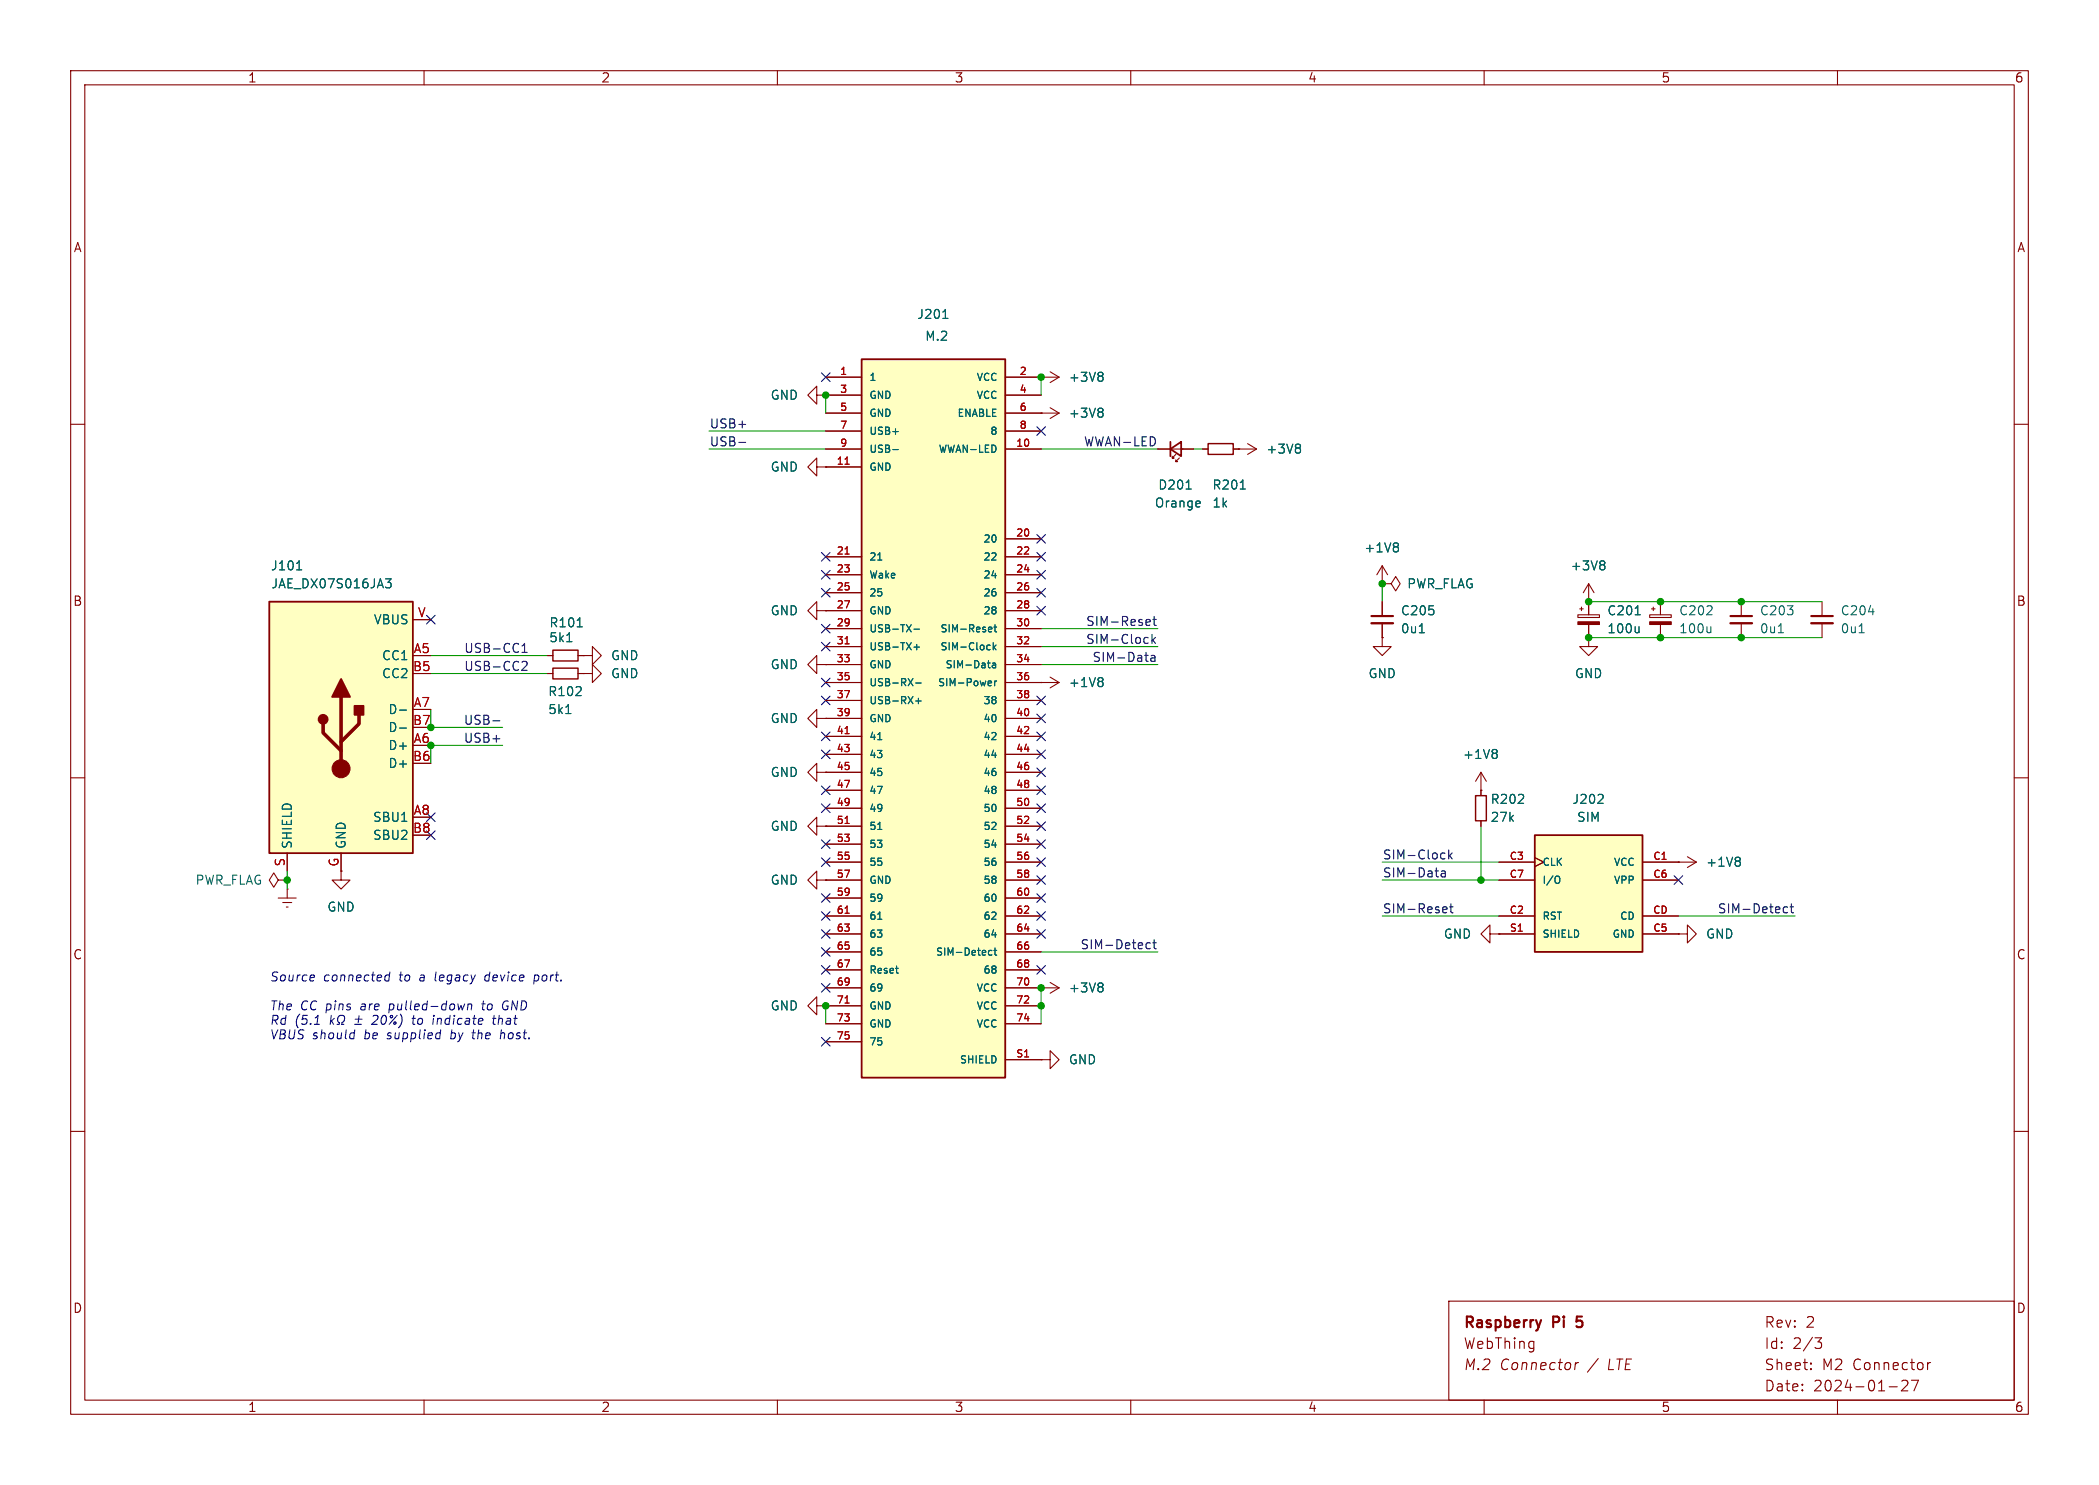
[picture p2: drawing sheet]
<svg xmlns="http://www.w3.org/2000/svg" width="297mm" height="210mm" viewBox="0 0 297 210" stroke-linecap="round" stroke-linejoin="round" font-family="sans-serif">
<g fill="none" stroke="#840000" stroke-width=".15">
<path d="M10 10h277v190h-277zM12 12h273v186h-273zM60 10v2M110 10v2M160 10v2M210 10v2M260 10v2M10 60h2M147.3 53.3h.1M147.3 53.3h2.6M148.6 52.6l1.3 .7M149.9 53.3l-1.3 .8"/>
<path d="M285 60h2M10 110h2M115.6 101.6v-1.3l-1.3 1.3 1.3 1.3v-1.3h1.2M116.8 101.6h.1M285 110h2M10 160h2M285 160h2M60 198v2M110 198v2M160 198v2M205 184h80v14h-80zM210 198v2"/>
<path d="M222.9 192.7l-.1 1M223.4 192.7l-.3 .1-.2 .2M256.2 193.6h.1l-.1 .1M256.2 193.6v.1M256.2 192.8v.1M256.2 192.8h.1l-.1 .1M256.8 189.2h.9l-.5 .6a.41 .41 0 0 1 .5 .2v.4l-.1 .2-.6 .1M260 198v2M267.3 196.1h1.2M269.1 195.3l.2-.1 .5 .1a.41 .41 0 0 1 .1 .5l-.9 .9h1M270.5 195.2h1l-.7 1.5M272.7 192.7v1"/>
<path d="M273.2 192.7l-.3 .1-.2 .2"/>
</g>
<path d="M218.1 186.7l-.4 1M223.1 187.5v.1M223.1 186.2v.7v-.1" fill="none" stroke="#840000" stroke-width=".3"/>
<path d="M155.8 52.6l.3 .3-.3 .3 .3 .2v.3l-.3 .2" fill="none" stroke="#006464" stroke-width=".15"/>
<path d="M217.2 118.1h15.2v16.5h-15.2z" fill="#ffffc2"/>
<path d="M165.6 63.5l1.5-1v2zM165.6 62.5v2M217.2 118.1h15.2v16.5h-15.2z" fill="none" stroke="#840000" stroke-width=".25"/>
<g fill="none" stroke="#840000" stroke-width=".15">
<path d="M163.8 63.5h5.1M166.4 64.3l-.5 .5h.2h-.2v-.3M166.9 64.8l-.5 .5h.2h-.2v-.3M170.2 63.5h.7M174.5 63.5h3.3M175.3 63.5h.1M176.5 62.7l1.3 .8M177.8 63.5l-1.3 .8M77.5 92.7h.7M81.8 92.7h.7M147.3 96.5h.1M147.3 96.5h2.6"/>
<path d="M148.6 95.8l1.3 .7M149.9 96.5l-1.3 .8M195.6 90.2v1.2h1.2l-1.2 1.3-1.3-1.3h1.3M195.6 90.2h.1M195.6 82.6h1.2l.7-1.1 .6 1.1-.6 1-.7-1M195.6 82.6h.1M195.6 80l-.8 1.3M195.6 80v2.6M195.6 85.1v2M195.6 88.1v2.1M195.6 80l.7 1.3M233.4 86.9h3.1v.4h-3.1z"/>
<path d="M233.7 86.1h.5M233.9 85.9v.5M234.9 85.1v1.8M234.9 88.3v1.9M209.5 111.8v.7M209.5 116.1v.7M147.3 139.7h.1M147.3 139.7h2.6M148.6 138.9l1.3 .8M149.9 139.7l-1.3 .8M212.1 121.9h5.1M212.1 129.5h5.1"/>
<path d="M212.1 132.1h5.1M212.1 124.5h5.1M217.2 121.3l1.2 .6-1.2 .7M232.4 121.9h5.1M232.4 129.5h5.1M232.4 132.1h5.1M232.4 124.5h5.1"/>
</g>
<g fill="none" stroke="#006464" stroke-width=".15">
<path d="M167.8 69.2h.8M169.6 70.9h.2v.3l-.6 .1M169.8 71.6l-.2 .1M175.5 69.2h.7M183.8 62.8l.2 .3-.2 .3 .2 .2v.2l-.2 .3M197.6 76.8l.3 .2-.3 .3 .3 .3v.2l-.3 .2M80.2 90.7h.7M81.7 88.6h.7M155.8 95.8l.3 .3-.3 .3 .3 .2v.3l-.3 .2M200.8 89.5h.8M242.1 88.6v.9M242.1 89.4l-.2 .1"/>
<path d="M226.7 112.4l.1 .2v.3l-.7 .7h.7M155.8 139l.3 .3-.3 .3 .3 .2v.2l-.3 .3M220.5 123.9l.1 .1a.65 .65 0 0 1-.1 .9"/>
</g>
<path d="M170.9 62.7h3.6v1.6h-3.6zM78.2 91.9h3.6v1.6h-3.6zM208.8 112.5h1.5v3.6h-1.5z" fill="none" stroke="#840000" stroke-width=".2"/>
<path d="M233.4 87.9h3.1v.4h-3.1z" fill="#840000" stroke="#840000" stroke-width=".15"/>
<path d="M194.1 88.1h3" fill="none" stroke="#840000" stroke-width=".33"/>
<path d="M194.1 87.1h3" fill="none" stroke="#840000" stroke-width=".3"/>
<path d="M38.1 85.1h20.3v35.6h-20.3z" fill="#ffffc2"/>
<path d="M38.1 85.1h20.3v35.6h-20.3z" fill="none" stroke="#840000" stroke-width=".25"/>
<g fill="#840000" stroke="#840000" stroke-width=".25">
<path d="M48.3 96l1.2 2.6h-2.5z"/>
<path d="M50.2 99.8h1.2v1.3h-1.2z"/>
<circle cx="45.7" cy="101.7" r=".63"/>
</g>
<g fill="#840000" stroke="#840000" stroke-width=".15">
<path d="M223.3 87.9h3v.4h-3z"/>
<circle cx="48.3" cy="108.7" r="1.27"/>
</g>
<path d="M48.3 98.6v10.1M45.7 102.4v1.2l2.6 2.6M50.8 101.1v1.3l-2.5 2.5" fill="none" stroke="#840000" stroke-width=".51"/>
<g fill="none" stroke="#006464" stroke-width=".15">
<path d="M155.8 57.7l.3 .3-.3 .3 .3 .2v.3l-.3 .2M226.8 79.3l.3 .3-.3 .3 .3 .2v.2l-.3 .3M42 80.6h.7M54.5 81.9h.8l-.4 .4 .4 .2v.5l-.2 .1h-.5M231.4 86.9h.7M231.9 88.6v.9M231.9 89.4l-.2 .1M251.6 89.5h.8M263.1 89.5h.7M264.4 86.5h.8M56.5 100.4h1M56.5 103h1"/>
<path d="M80.1 100.9h.7M211.6 106l.2 .2-.2 .3 .2 .3v.2l-.2 .3M246 121.2l.2 .3-.2 .3 .2 .2v.3l-.2 .2"/>
</g>
<g fill="none" stroke="#840000" stroke-width=".15">
<path d="M115.6 55.9v-1.3l-1.3 1.3 1.3 1.3v-1.3h1.2M116.8 55.9h.1M147.3 58.4h.1M147.3 58.4h2.6M148.6 57.7l1.3 .7M149.9 58.4l-1.3 .8M115.6 66v-1.2l-1.3 1.2 1.3 1.3v-1.3h1.2M116.8 66h.1M58.4 87.6h2.6M77.5 95.3h.7M81.8 95.3h.7M82.5 95.3h1.3v-1.3l1.3 1.3-1.3 1.2v-1.2"/>
<path d="M82.5 95.3h.1M82.5 92.7h1.3v-1.3l1.3 1.3-1.3 1.3v-1.3M82.5 92.7h.1M115.6 94v-1.3l-1.3 1.3 1.3 1.3v-1.3h1.2M115.6 86.4v-1.3l-1.3 1.3 1.3 1.2v-1.2h1.2M116.8 94h.1M116.8 86.4h.1M223.3 86.9h3v.4h-3zM223.5 86.1h.5M223.8 85.9v.5M224.8 90.2v1.2h1.3l-1.3 1.3-1.3-1.3h1.3M224.8 90.2h.1"/>
<path d="M224.8 85.1h.1M224.8 82.6v4.3M224.8 88.3v1.9M224.8 82.6l-.8 1.2M224.8 82.6l.8 1.2M246.4 85.1v2M246.4 88.1v2.1M257.8 85.1v2M257.8 88.1v2.1M115.6 109.2v-1.2l-1.3 1.2 1.3 1.3v-1.3h1.2M115.6 116.8v-1.2l-1.3 1.2 1.3 1.3v-1.3h1.2M116.8 109.2h.1"/>
<path d="M116.8 116.8h.1M209.5 111.8h.1M209.5 109.2l-.7 1.3M209.5 109.2v2.6M209.5 109.2l.8 1.3M39.4 124.5l-.7-1.1-.6 1.1 .6 1 .7-1h1.2M39.4 127h2.5M40 127.6h1.3M40.5 128.3h.3M40.6 124.5h.1M40.6 125.7h.1M40.6 120.7v2.5"/>
<path d="M40.6 125.7v1.3M48.3 120.7v3.8h1.2l-1.2 1.2-1.3-1.2h1.3M210.8 132.1v-1.3l-1.3 1.3 1.3 1.3v-1.3h1.3M212.1 132.1h.1M237.5 132.1h1.3v-1.3l1.2 1.3-1.2 1.3v-1.3M237.5 132.1h.1M237.5 121.9h.1M237.5 121.9h2.5M238.8 121.2l1.2 .7M240 121.9l-1.2 .8M147.3 149.9h1.3v-1.3l1.3 1.3-1.3 1.2v-1.2M147.3 149.9h.1"/>
</g>
<path d="M78.2 94.5h3.6v1.5h-3.6z" fill="none" stroke="#840000" stroke-width=".2"/>
<path d="M244.9 88.1h3M256.3 88.1h3" fill="none" stroke="#840000" stroke-width=".33"/>
<path d="M244.9 87.1h3M256.3 87.1h3" fill="none" stroke="#840000" stroke-width=".3"/>
<path d="M121.9 50.8h20.3v101.6h-20.3z" fill="#ffffc2"/>
<path d="M121.9 50.8h20.3v101.6h-20.3z" fill="none" stroke="#840000" stroke-width=".25"/>
<g fill="none" stroke="#840000" stroke-width=".15">
<path d="M116.8 55.9h.1M116.8 53.3h5.1M116.8 55.9h5.1M116.8 58.4h5.1M142.2 53.3h5.1M142.2 55.9h5.1M142.2 58.4h5.1M147.3 53.3h.1M147.3 58.4h.1M116.8 66h.1M116.8 78.7h5.1M116.8 61h5.1"/>
<path d="M116.8 63.5h5.1M116.8 66h5.1M142.2 76.2h5.1M142.2 78.7h5.1M142.2 61h5.1M142.2 63.5h5.1M163.8 63.5h1.8M167.1 63.5h1.8M170.2 63.5h.7M174.5 63.5h.8M175.3 63.5h.1M58.4 87.6h2.6"/>
<path d="M77.5 95.3h.7M77.5 92.7h.7M81.8 95.3h.7M81.8 92.7h.7M82.5 92.7h.1M82.5 95.3h.1M116.8 86.4h.1M116.8 94h.1M116.8 81.3h5.1M116.8 83.8h5.1M116.8 86.4h5.1M116.8 99.1h5.1"/>
<path d="M116.8 88.9h5.1M116.8 91.4h5.1M116.8 94h5.1M116.8 96.5h5.1M142.2 81.3h5.1M142.2 83.8h5.1M142.2 86.4h5.1M142.2 99.1h5.1M142.2 88.9h5.1M142.2 91.4h5.1M142.2 94h5.1M142.2 96.5h5.1"/>
<path d="M147.3 96.5h.1M195.6 90.2h.1M195.6 82.6h.1M195.6 85.1v2M195.6 88.1v2.1M224.8 90.2h.1M224.8 85.1h.1M224.8 85.1v1.8M224.8 88.3v1.9M116.8 109.2h.1M116.8 116.8h.1M116.8 101.6h.1"/>
<path d="M116.8 101.6h5.1M116.8 104.1h5.1M116.8 106.7h5.1M116.8 109.2h5.1M116.8 111.8h5.1M116.8 114.3h5.1M116.8 116.8h5.1M116.8 119.4h5.1M142.2 101.6h5.1M142.2 104.1h5.1M142.2 106.7h5.1M142.2 109.2h5.1"/>
<path d="M142.2 111.8h5.1M142.2 114.3h5.1M142.2 116.8h5.1M142.2 119.4h5.1M209.5 111.8h.1M209.5 111.8v.7M209.5 116.1v.7M40.6 120.7v2.5M48.3 120.7v2.5M115.6 124.5v-1.3l-1.3 1.3 1.3 1.2v-1.2h1.2M116.8 124.5h.1M116.8 121.9h5.1"/>
<path d="M116.8 124.5h5.1M116.8 127h5.1M116.8 129.5h5.1M116.8 132.1h5.1M116.8 134.6h5.1M116.8 139.7h5.1M116.8 137.2h5.1M142.2 121.9h5.1M142.2 124.5h5.1M142.2 127h5.1M142.2 129.5h5.1M142.2 132.1h5.1"/>
<path d="M142.2 134.6h5.1M142.2 139.7h5.1M142.2 137.2h5.1M147.3 139.7h.1M212.1 132.1h.1M212.1 121.9h5.1M212.1 124.5h5.1M212.1 129.5h5.1M212.1 132.1h5.1M217.2 121.3l1.2 .6-1.2 .7M232.4 121.9h5.1M232.4 124.5h5.1"/>
<path d="M232.4 129.5h5.1M232.4 132.1h5.1M237.5 132.1h.1M237.5 121.9h.1M115.6 142.2v-1.2l-1.3 1.2 1.3 1.3v-1.3h1.2M116.8 142.2h.1M116.8 147.3h5.1M116.8 142.2h5.1M116.8 144.8h5.1M142.2 149.9h5.1M142.2 142.2h5.1M142.2 144.8h5.1"/>
<path d="M147.3 149.9h.1"/>
</g>
<g fill="none" stroke="#006464" stroke-width=".15">
<path d="M133.4 45h.7M155.8 52.6l.3 .3-.3 .3 .3 .2v.3l-.3 .2M155.8 57.7l.3 .3-.3 .3 .3 .2v.3l-.3 .2M124.2 79.2h.6M126.3 63.6h.8M167.8 69.2h.8M169.6 70.9h.2v.3l-.6 .1M169.8 71.6l-.2 .1M175.5 69.2h.7M183.8 62.8l.2 .3-.2 .3 .2 .2v.2l-.2 .3M197.6 76.8l.3 .2-.3 .3 .3 .3v.2l-.3 .2M226.8 79.3l.3 .3-.3 .3 .3 .2v.2l-.3 .3"/>
<path d="M42 80.6h.7M54.5 81.9h.8l-.4 .4 .4 .2v.5l-.2 .1h-.5M80.2 90.7h.7M81.7 88.6h.7M129.3 89h.8M129.3 91.5h.8M129.6 96.6h.7M129.6 99.1h.7M129.7 91.1v.8M130 98.7v.8M139.7 93.8h.4M139.8 91.2l.3 .1"/>
<path d="M140 96.3l.3 .1v.1l-.5 .1M140 88.7h.3v.2l-.4 .1M140 94.4h.1M140.1 91.9h-.3M140.3 96.9l-.3 .1M140.3 89.3l-.3 .1M140.4 93.8h.4l.1 .6M140.5 90.9v1M140.6 88.7h.4M140.6 91.5l.3 .4M140.7 96.3v.7M140.8 88.3v.9l.2 .2"/>
<path d="M140.9 94l-.4 .1-.1 .1 .1 .2h.4M140.9 91.2l-.4 .4M141 96.3l-.3 .2M155.8 95.8l.3 .3-.3 .3 .3 .2v.3l-.3 .2M200.8 89.5h.8M231.4 86.9h.7M231.9 88.6v.9M231.9 89.4l-.2 .1M56.5 100.4h1M56.5 103h1M80.1 100.9h.7M124.2 104.6h.6"/>
<path d="M124.2 117.3h.6M211.6 106l.2 .2-.2 .3 .2 .3v.2l-.2 .3M226.7 112.4l.1 .2v.3l-.7 .7h.7M124.2 130h.6M126.7 136.9h.4M127 137.6h.1M140.3 134.5l-.2-.1-.2 .2 .1 .4h.3M140.6 134.4h.4M140.8 134.1v.8l.2 .2M155.8 139l.3 .3-.3 .3 .3 .2v.2l-.3 .3M220.5 123.9l.1 .1a.65 .65 0 0 1-.1 .9M246 121.2l.2 .3-.2 .3 .2 .2v.3l-.2 .2"/>
</g>
<path d="M119.6 78.4h.6M119.6 65.7h.6M119.6 91.1h.6M119.6 103.8h.6M119.6 116.5h.6M119.6 129.2h.6M119.6 141.9h.6" fill="none" stroke="#a90000" stroke-width=".15"/>
<g fill="none" stroke="#0f0f0f" stroke-width=".15">
<path d="M104.5 62.6h1M73.9 93.7l.1-.2h.3l.2 .2 .1 .2-.1 .2-.7 .7h.8M73.9 92.3h.7M73.9 91.4l.3-.4v1.3M162.3 87.6l.4 .1 .1 .2-.6 .1M162.3 90.1l.2 .1M162.5 90.9l-.2 .1M162.7 88.4l-.4 .1M162.9 92.7h.5v.8M163 89.7v1.3M163.1 87.6h.5M163.1 90.5l.4 .5"/>
<path d="M163.3 87.2v1.1l.1 .1 .2 .1M163.4 93h-.4a.25 .25 0 0 0-.2 .3 .25 .25 0 0 0 .2 .2h.4M163.5 90.1l-.5 .5M69.7 101.9h1M162.2 134l.2 .2 .4-.1M162.8 133.4l-.4-.1-.2 .1M163.1 133.3h.5M163.3 132.9v1.1l.1 .1 .2 .1M204 123.2h.4l.1 .8M204.3 128.2l.4 .1 .1 .2-.7 .2M204.3 120.6l.1 .1M204.4 121.4l-.1 .1"/>
<path d="M204.5 123.5h-.4a.25 .25 0 0 0-.2 .3 .25 .25 0 0 0 .2 .2h.4M204.7 129l-.4 .1M205 120.2v1.3M205.1 128.2h.5M205.1 121l.4 .5M205.3 127.8v1.1l.1 .1 .2 .1M205.5 120.6l-.5 .5M252.4 129l.2 .1 .3-.1M252.9 128.3l-.3-.1-.2 .2M253.3 128.2h.5M253.5 127.8v1.1v.1l.3 .1"/>
</g>
<g fill="none" stroke="#0000c2" stroke-width=".15">
<path d="M39.3 137.5a.54 .54 0 0 0-.7 .1v.3l.6 .3-.1 .4a.54 .54 0 0 1-.7 .1M39.8 138l.2-.1 .3 .1v.5l-.1 .2h-.3l-.2-.1zM41 137.9l-.1 .8h.3l.2-.1M41.5 137.9l-.1 .8M42.1 137.9l-.1 .8M42.5 137.9h-.3l-.1 .2M43.4 137.9h-.1a.42 .42 0 0 0-.5 .2v.4l.1 .2h.4M43.9 138.3l.6-.1v-.3h-.5l-.2 .6 .2 .2h.4M54.6 137.9h.5M55 138.7h-.4M55.2 137.5l-.2 1.2M68.8 137.9l-.2 .2v.4l.2 .2"/>
<path d="M75.6 138.7h.3M75.7 137.9l-.2 1.3M76 137.9h-.3M46.9 143.6l-.2 1.3M46.9 144.4l.3 .5M47.3 144l-.5 .5M47.8 144v.3v.1l.2 .2v.3h-.3M48.8 144a.58 .58 0 0 1-.4 .6v.3h.3M50.2 144.9h.9M50.2 145.6l-.2 1.3M50.3 144.1h.9M50.8 143.7l-.1 .9"/>
<path d="M53 143.6l-.2 .1M53.3 143.6l.2 .2-.1 .3-.8 .8h.8M54.3 143.6a.82 .82 0 0 0-.1 1.3 .75 .75 0 0 0 .2-1.3M55.8 144.6h.2v.2h-.3zM56.2 143.6l-1.1 1.3M56.9 144v.5l-.4 .8M58.3 144h.5M58.6 143.6l-.2 1.1 .1 .1 .2 .1M61.3 144l-.1 .9M65.8 142l-.4 .8M66.2 142.1l.2-.1h.3v.8M66.2 142l-.1 .8"/>
<path d="M66.8 146.1h.5M67 145.6l-.1 1.1v.1l.3 .1M68.2 142h.5M68.4 141.5l-.1 1.1v.2h.3M69.7 144h.5M69.9 143.6l-.1 1.1v.1l.3 .1M70.9 145.6l-.1 1.3M71.3 146.1l-.4 .1M71.6 141.5a.7 .7 0 0 0-.5 .6 .7 .7 0 0 0 .4 .7h.1"/>
</g>
<g fill="none" stroke="#009600" stroke-width=".15">
<path d="M116.8 55.9v2.5M147.3 53.3v2.6M100.3 63.5h16.5M100.3 61h16.5M147.3 63.5h16.5M168.9 63.5h1.3M61 92.7h16.5M61 95.3h16.5M147.3 88.9h16.5M147.3 91.4h16.5M147.3 94h16.5M195.6 82.6v2.5"/>
<path d="M224.8 90.2h33M224.8 85.1h33M61 100.3v2.6h10.1M71.1 105.4h-10.1v2.6M209.5 116.8v7.7M40.6 123.2v2.5M147.3 139.7v5.1M147.3 134.6h16.5M195.6 124.5h16.5M195.6 129.5h16.5M195.6 121.9h16.5M237.5 129.5h16.5"/>
<path d="M116.8 142.2v2.6"/>
</g>
<g fill="none" stroke="#000084" stroke-width=".15">
<path d="M116.2 52.7l1.2 1.2M117.4 52.7l-1.2 1.2M116.2 78.1l1.2 1.2M117.4 78.1l-1.2 1.2M146.7 60.4l1.2 1.2M146.7 75.6l1.2 1.2M146.7 78.1l1.2 1.2M147.9 60.4l-1.2 1.2M147.9 75.6l-1.2 1.2M147.9 78.1l-1.2 1.2M60.4 87l1.2 1.2M61.6 87l-1.2 1.2"/>
<path d="M116.2 95.9l1.2 1.2M116.2 98.5l1.2 1.2M116.2 90.8l1.2 1.2M116.2 88.3l1.2 1.2M116.2 80.7l1.2 1.2M116.2 83.2l1.2 1.2M117.4 95.9l-1.2 1.2M117.4 98.5l-1.2 1.2M117.4 90.8l-1.2 1.2M117.4 88.3l-1.2 1.2M117.4 80.7l-1.2 1.2M117.4 83.2l-1.2 1.2"/>
<path d="M146.7 85.8l1.2 1.2M146.7 98.5l1.2 1.2M146.7 80.7l1.2 1.2M146.7 83.2l1.2 1.2M147.9 98.5l-1.2 1.2M147.9 80.7l-1.2 1.2M147.9 85.8l-1.2 1.2M147.9 83.2l-1.2 1.2M60.4 117.5l1.2 1.2M60.4 115l1.2 1.2M61.6 117.5l-1.2 1.2M61.6 115l-1.2 1.2"/>
<path d="M116.2 103.5l1.2 1.2M116.2 106.1l1.2 1.2M116.2 111.2l1.2 1.2M116.2 118.8l1.2 1.2M116.2 113.7l1.2 1.2M117.4 103.5l-1.2 1.2M117.4 106.1l-1.2 1.2M117.4 111.2l-1.2 1.2M117.4 118.8l-1.2 1.2M117.4 113.7l-1.2 1.2M146.7 101l1.2 1.2M146.7 103.5l1.2 1.2"/>
<path d="M146.7 118.8l1.2 1.2M146.7 106.1l1.2 1.2M146.7 108.6l1.2 1.2M146.7 111.2l1.2 1.2M146.7 116.2l1.2 1.2M146.7 113.7l1.2 1.2M147.9 116.2l-1.2 1.2M147.9 108.6l-1.2 1.2M147.9 101l-1.2 1.2M147.9 106.1l-1.2 1.2M147.9 103.5l-1.2 1.2M147.9 118.8l-1.2 1.2"/>
<path d="M147.9 111.2l-1.2 1.2M147.9 113.7l-1.2 1.2M116.2 139.1l1.2 1.2M116.2 126.4l1.2 1.2M116.2 128.9l1.2 1.2M116.2 134l1.2 1.2M116.2 131.5l1.2 1.2M116.2 136.6l1.2 1.2M116.2 121.3l1.2 1.2M117.4 139.1l-1.2 1.2M117.4 126.4l-1.2 1.2M117.4 128.9l-1.2 1.2"/>
<path d="M117.4 134l-1.2 1.2M117.4 131.5l-1.2 1.2M117.4 136.6l-1.2 1.2M117.4 121.3l-1.2 1.2M146.7 136.6l1.2 1.2M146.7 121.3l1.2 1.2M146.7 126.4l1.2 1.2M146.7 123.9l1.2 1.2M146.7 131.5l1.2 1.2M146.7 128.9l1.2 1.2M147.9 136.6l-1.2 1.2M147.9 121.3l-1.2 1.2"/>
<path d="M147.9 126.4l-1.2 1.2M147.9 123.9l-1.2 1.2M147.9 131.5l-1.2 1.2M147.9 128.9l-1.2 1.2M236.9 123.9l1.2 1.2M238.1 123.9l-1.2 1.2M116.2 146.7l1.2 1.2M117.4 146.7l-1.2 1.2"/>
</g>
<g fill="#009600" stroke="#009600" stroke-width=".15">
<circle cx="209.5" cy="124.5" r=".46"/>
<circle cx="234.9" cy="85.1" r=".46"/>
<circle cx="246.4" cy="85.1" r=".46"/>
<circle cx="195.6" cy="82.6" r=".46"/>
<circle cx="246.4" cy="90.2" r=".46"/>
<circle cx="234.9" cy="90.2" r=".46"/>
<circle cx="224.8" cy="85.1" r=".46"/>
<circle cx="224.8" cy="90.2" r=".46"/>
<circle cx="116.8" cy="55.9" r=".46"/>
<circle cx="147.3" cy="53.3" r=".46"/>
<circle cx="116.8" cy="142.2" r=".46"/>
<circle cx="61" cy="105.4" r=".46"/>
<circle cx="61" cy="102.9" r=".46"/>
<circle cx="40.6" cy="124.5" r=".46"/>
<circle cx="147.3" cy="142.2" r=".46"/>
<circle cx="147.3" cy="139.7" r=".46"/>
</g>
<g font-size="2.1" fill="#840000">
<text x="207" y="188.2">Raspberry</text>
<text x="207" y="191">WebThing</text>
<text x="219.8" y="188.2">Pi</text>
<text x="223.8" y="188.2">5</text>
<text x="249.6" y="188">Rev:</text>
<text x="249.6" y="191">Id:</text>
<text x="253.7" y="191">2/3</text>
<text x="255.5" y="188">2</text>
<text x="207" y="194">M.2</text>
<text x="212.2" y="194">Connector</text>
<text x="224.7" y="194">/</text>
<text x="227.6" y="194">LTE</text>
<text x="249.6" y="197">Date:</text>
<text x="249.6" y="194">Sheet:</text>
<text x="256.6" y="197">2024-01-27</text>
<text x="257.8" y="194">M2</text>
<text x="262.2" y="194">Connector</text>
</g>
<g font-size="1.8" fill="#840000">
<text x="35" y="11.9">1</text>
<text x="85" y="11.9">2</text>
<text x="135" y="11.9">3</text>
<text x="185" y="11.9">4</text>
<text x="235" y="11.9">5</text>
<text x="285" y="11.9">6</text>
<text x="10.3" y="35.9">A</text>
<text x="285.3" y="35.9">A</text>
<text x="10.3" y="85.9">B</text>
<text x="285.3" y="85.9">B</text>
<text x="48" y="122.7" transform="rotate(-90 48 122.7)">G</text>
<text x="10.3" y="135.9">C</text>
<text x="285.3" y="135.9">C</text>
<text x="10.3" y="185.9">D</text>
<text x="285.3" y="185.9">D</text>
<text x="35" y="199.9">1</text>
<text x="85" y="199.9">2</text>
<text x="135" y="199.9">3</text>
<text x="185" y="199.9">4</text>
<text x="235" y="199.9">5</text>
<text x="285" y="199.9">6</text>
</g>
<g font-size="1.8" fill="#006464">
<text x="129.7" y="45.3">J201</text>
<text x="130.8" y="48.4">M.2</text>
<text x="108.9" y="56.7">GND</text>
<text x="151.1" y="54.2">+3V8</text>
<text x="151.1" y="59.3">+3V8</text>
<text x="179.1" y="64.4">+3V8</text>
<text x="108.9" y="66.9">GND</text>
<text x="163.3" y="72">Orange</text>
<text x="163.8" y="69.4">D201</text>
<text x="171.5" y="69.4">R201</text>
<text x="171.5" y="72">1k</text>
<text x="38.2" y="80.9">J101</text>
<text x="38.3" y="83.4">JAE_DX07S016JA3</text>
<text x="192.9" y="78.3">+1V8</text>
<text x="199" y="83.4">PWR_FLAG</text>
<text x="222.1" y="80.9">+3V8</text>
<text x="52.8" y="88.5">VBUS</text>
<text x="77.6" y="88.9">R101</text>
<text x="108.9" y="87.2">GND</text>
<text x="198.1" y="87.2">C205</text>
<text x="198.1" y="89.8">0u1</text>
<text x="227.3" y="87.2">C201</text>
<text x="227.3" y="89.8">100u</text>
<text x="237.5" y="87.2">C202</text>
<text x="237.5" y="89.8">100u</text>
<text x="248.9" y="87.2">C203</text>
<text x="248.9" y="89.8">0u1</text>
<text x="260.4" y="87.2">C204</text>
<text x="260.4" y="89.8">0u1</text>
<text x="54" y="93.6">CC1</text>
<text x="77.6" y="91">5k1</text>
<text x="86.4" y="93.6">GND</text>
<text x="108.9" y="94.8">GND</text>
<text x="54" y="96.1">CC2</text>
<text x="54.9" y="101.2">D-</text>
<text x="77.5" y="98.7">R102</text>
<text x="77.5" y="101.2">5k1</text>
<text x="86.4" y="96.1">GND</text>
<text x="151.1" y="97.4">+1V8</text>
<text x="193.5" y="96.1">GND</text>
<text x="222.8" y="96.1">GND</text>
<text x="54.9" y="106.3">D+</text>
<text x="54.9" y="103.7">D-</text>
<text x="108.9" y="102.5">GND</text>
<text x="206.9" y="107.5">+1V8</text>
<text x="54.9" y="108.8">D+</text>
<text x="108.9" y="110.1">GND</text>
<text x="210.8" y="113.9">R202</text>
<text x="222.4" y="113.9">J202</text>
<text x="52.7" y="116.4">SBU1</text>
<text x="52.7" y="119">SBU2</text>
<text x="108.9" y="117.7">GND</text>
<text x="210.8" y="116.4">27k</text>
<text x="223.1" y="116.4">SIM</text>
<text x="27.6" y="125.3">PWR_FLAG</text>
<text x="41.5" y="120.1" transform="rotate(-90 41.5 120.1)">SHIELD</text>
<text x="49.1" y="120.1" transform="rotate(-90 49.1 120.1)">GND</text>
<text x="108.9" y="125.3">GND</text>
<text x="241.3" y="122.8">+1V8</text>
<text x="46.2" y="129.1">GND</text>
<text x="204.2" y="132.9">GND</text>
<text x="241.3" y="132.9">GND</text>
<text x="108.9" y="143.1">GND</text>
<text x="151.1" y="140.6">+3V8</text>
<text x="151.1" y="150.7">GND</text>
</g>
<g font-size="1.8" fill="#0f0f0f">
<text x="100.3" y="63.2">USB-</text>
<text x="100.3" y="60.7">USB+</text>
<text x="153.3" y="63.2">WWAN-LED</text>
<text x="153.6" y="88.6">SIM-Reset</text>
<text x="65.6" y="95">USB-CC2</text>
<text x="65.6" y="92.4">USB-CC1</text>
<text x="153.6" y="91.2">SIM-Clock</text>
<text x="154.5" y="93.7">SIM-Data</text>
<text x="65.5" y="102.6">USB-</text>
<text x="65.5" y="105.1">USB+</text>
<text x="195.6" y="121.6">SIM-Clock</text>
<text x="195.6" y="124.2">SIM-Data</text>
<text x="195.6" y="129.3">SIM-Reset</text>
<text x="243" y="129.3">SIM-Detect</text>
<text x="152.8" y="134.3">SIM-Detect</text>
</g>
<g font-size="1.8" fill="#a90000">
<text x="59" y="87.4">V</text>
<text x="58.3" y="95">B5</text>
<text x="58.4" y="92.5">A5</text>
<text x="58.4" y="100.1">A7</text>
<text x="58.3" y="107.7">B6</text>
<text x="58.3" y="102.6">B7</text>
<text x="58.4" y="105.2">A6</text>
<text x="58.3" y="117.9">B8</text>
<text x="58.4" y="115.3">A8</text>
<text x="40.4" y="122.6" transform="rotate(-90 40.4 122.6)">S</text>
</g>
<g font-size="1.8" fill="#0000c2">
<text x="38.1" y="143">The</text>
<text x="42.5" y="143">CC pins</text>
<text x="45.7" y="138.9">connected</text>
<text x="51.3" y="143">are</text>
<text x="55.5" y="143">pulled-down</text>
<text x="56.6" y="138.9">to</text>
<text x="59.6" y="138.9">a</text>
<text x="62" y="138.9">legacy</text>
<text x="68.9" y="143">to</text>
<text x="69.2" y="138.9">device</text>
<text x="71.9" y="143">GND</text>
<text x="76.4" y="138.9">port.</text>
<text x="38.1" y="145">Rd (5.1</text>
<text x="38.1" y="147.1">VBUS should</text>
<text x="51.6" y="147.1">be</text>
<text x="55" y="147.1">supplied</text>
<text x="59" y="145">to</text>
<text x="62.1" y="145">indicate</text>
<text x="64.2" y="147.1">by</text>
<text x="67.5" y="147.1">the</text>
<text x="70.8" y="145">that</text>
<text x="71.6" y="147.1">host.</text>
</g>
<g font-size="1.4" fill="#a90000">
<text x="118.8" y="53.1">1</text>
<text x="144.2" y="53.1">2</text>
<text x="118.8" y="55.6">3</text>
<text x="118.8" y="58.2">5</text>
<text x="144.2" y="55.6">4</text>
<text x="144.2" y="58.2">6</text>
<text x="118.3" y="65.8">11</text>
<text x="118.8" y="60.7">7</text>
<text x="118.8" y="63.2">9</text>
<text x="143.7" y="63.2">10</text>
<text x="144.2" y="60.7">8</text>
<text x="143.7" y="75.9">20</text>
<text x="118.3" y="78.5">21</text>
<text x="118.3" y="83.6">25</text>
<text x="118.3" y="81">23</text>
<text x="143.7" y="78.5">22</text>
<text x="143.7" y="81">24</text>
<text x="143.7" y="83.6">26</text>
<text x="118.3" y="86.1">27</text>
<text x="118.3" y="88.6">29</text>
<text x="143.7" y="86.1">28</text>
<text x="143.7" y="88.6">30</text>
<text x="118.3" y="91.2">31</text>
<text x="118.3" y="93.7">33</text>
<text x="143.7" y="91.2">32</text>
<text x="143.7" y="93.7">34</text>
<text x="118.3" y="96.3">35</text>
<text x="118.3" y="98.8">37</text>
<text x="118.3" y="101.3">39</text>
<text x="143.7" y="98.8">38</text>
<text x="143.7" y="101.3">40</text>
<text x="143.7" y="96.3">36</text>
<text x="118.3" y="103.9">41</text>
<text x="118.3" y="106.4">43</text>
<text x="143.7" y="103.9">42</text>
<text x="143.7" y="106.4">44</text>
<text x="118.3" y="109">45</text>
<text x="118.3" y="111.5">47</text>
<text x="143.7" y="109">46</text>
<text x="143.7" y="111.5">48</text>
<text x="118.3" y="114">49</text>
<text x="118.3" y="116.6">51</text>
<text x="118.3" y="119.1">53</text>
<text x="143.7" y="114">50</text>
<text x="143.7" y="116.6">52</text>
<text x="143.7" y="119.1">54</text>
<text x="118.3" y="121.7">55</text>
<text x="118.3" y="124.2">57</text>
<text x="143.7" y="121.7">56</text>
<text x="143.7" y="124.2">58</text>
<text x="213.5" y="124.2">C7</text>
<text x="213.5" y="121.7">C3</text>
<text x="233.8" y="121.7">C1</text>
<text x="233.8" y="124.2">C6</text>
<text x="118.3" y="126.7">59</text>
<text x="118.3" y="129.3">61</text>
<text x="118.3" y="131.8">63</text>
<text x="143.7" y="126.7">60</text>
<text x="143.7" y="129.3">62</text>
<text x="143.7" y="131.8">64</text>
<text x="213.5" y="129.3">C2</text>
<text x="213.5" y="131.8">S1</text>
<text x="233.8" y="129.3">CD</text>
<text x="233.8" y="131.8">C5</text>
<text x="118.3" y="134.4">65</text>
<text x="118.3" y="136.9">67</text>
<text x="143.7" y="134.4">66</text>
<text x="143.7" y="136.9">68</text>
<text x="118.3" y="139.4">69</text>
<text x="118.3" y="142">71</text>
<text x="143.7" y="139.4">70</text>
<text x="143.7" y="142">72</text>
<text x="118.3" y="147.1">75</text>
<text x="118.3" y="144.5">73</text>
<text x="143.7" y="149.6">S1</text>
<text x="143.7" y="144.5">74</text>
</g>
<g font-size="1.4" fill="#006464">
<text x="122.9" y="54.1">1</text>
<text x="122.9" y="56.6">GND</text>
<text x="122.9" y="59.2">GND</text>
<text x="135.4" y="59.2">ENABLE</text>
<text x="138.1" y="54.1">VCC</text>
<text x="138.1" y="56.6">VCC</text>
<text x="122.9" y="61.7">USB+</text>
<text x="122.9" y="64.2">USB-</text>
<text x="132.7" y="64.2">WWAN-LED</text>
<text x="140" y="61.7">8</text>
<text x="122.9" y="66.8">GND</text>
<text x="139" y="76.9">20</text>
<text x="122.9" y="79.5">21</text>
<text x="122.9" y="82">Wake</text>
<text x="139" y="79.5">22</text>
<text x="139" y="82">24</text>
<text x="122.9" y="84.6">25</text>
<text x="122.9" y="87.1">GND</text>
<text x="122.9" y="89.6">USB-TX-</text>
<text x="132.9" y="89.6">SIM-Reset</text>
<text x="139" y="84.6">26</text>
<text x="139" y="87.1">28</text>
<text x="122.9" y="92.2">USB-TX+</text>
<text x="122.9" y="94.7">GND</text>
<text x="132.9" y="92.2">SIM-Clock</text>
<text x="133.7" y="94.7">SIM-Data</text>
<text x="122.9" y="97.3">USB-RX-</text>
<text x="122.9" y="99.8">USB-RX+</text>
<text x="132.6" y="97.3">SIM-Power</text>
<text x="139" y="99.8">38</text>
<text x="122.9" y="104.9">41</text>
<text x="122.9" y="107.4">43</text>
<text x="122.9" y="102.3">GND</text>
<text x="139" y="102.3">40</text>
<text x="139" y="104.9">42</text>
<text x="139" y="107.4">44</text>
<text x="122.9" y="110">45</text>
<text x="122.9" y="112.5">47</text>
<text x="139" y="110">46</text>
<text x="139" y="112.5">48</text>
<text x="122.9" y="115">49</text>
<text x="122.9" y="117.6">51</text>
<text x="139" y="115">50</text>
<text x="139" y="117.6">52</text>
<text x="122.9" y="120.1">53</text>
<text x="122.9" y="122.7">55</text>
<text x="122.9" y="125.2">GND</text>
<text x="139" y="120.1">54</text>
<text x="139" y="122.7">56</text>
<text x="139" y="125.2">58</text>
<text x="218.2" y="125.2">I/O</text>
<text x="218.2" y="122.7">CLK</text>
<text x="228.2" y="122.7">VCC</text>
<text x="228.2" y="125.2">VPP</text>
<text x="122.9" y="127.7">59</text>
<text x="122.9" y="130.3">61</text>
<text x="139" y="127.7">60</text>
<text x="139" y="130.3">62</text>
<text x="218.2" y="130.3">RST</text>
<text x="229.1" y="130.3">CD</text>
<text x="122.9" y="132.8">63</text>
<text x="122.9" y="135.4">65</text>
<text x="122.9" y="137.9">Reset</text>
<text x="132.3" y="135.4">SIM-Detect</text>
<text x="139" y="132.8">64</text>
<text x="139" y="137.9">68</text>
<text x="218.2" y="132.8">SHIELD</text>
<text x="228" y="132.8">GND</text>
<text x="122.9" y="140.4">69</text>
<text x="122.9" y="143">GND</text>
<text x="138.1" y="140.4">VCC</text>
<text x="138.1" y="143">VCC</text>
<text x="122.9" y="148.1">75</text>
<text x="122.9" y="145.5">GND</text>
<text x="138.1" y="145.5">VCC</text>
<text x="135.7" y="150.6">SHIELD</text>
</g>
</svg>
